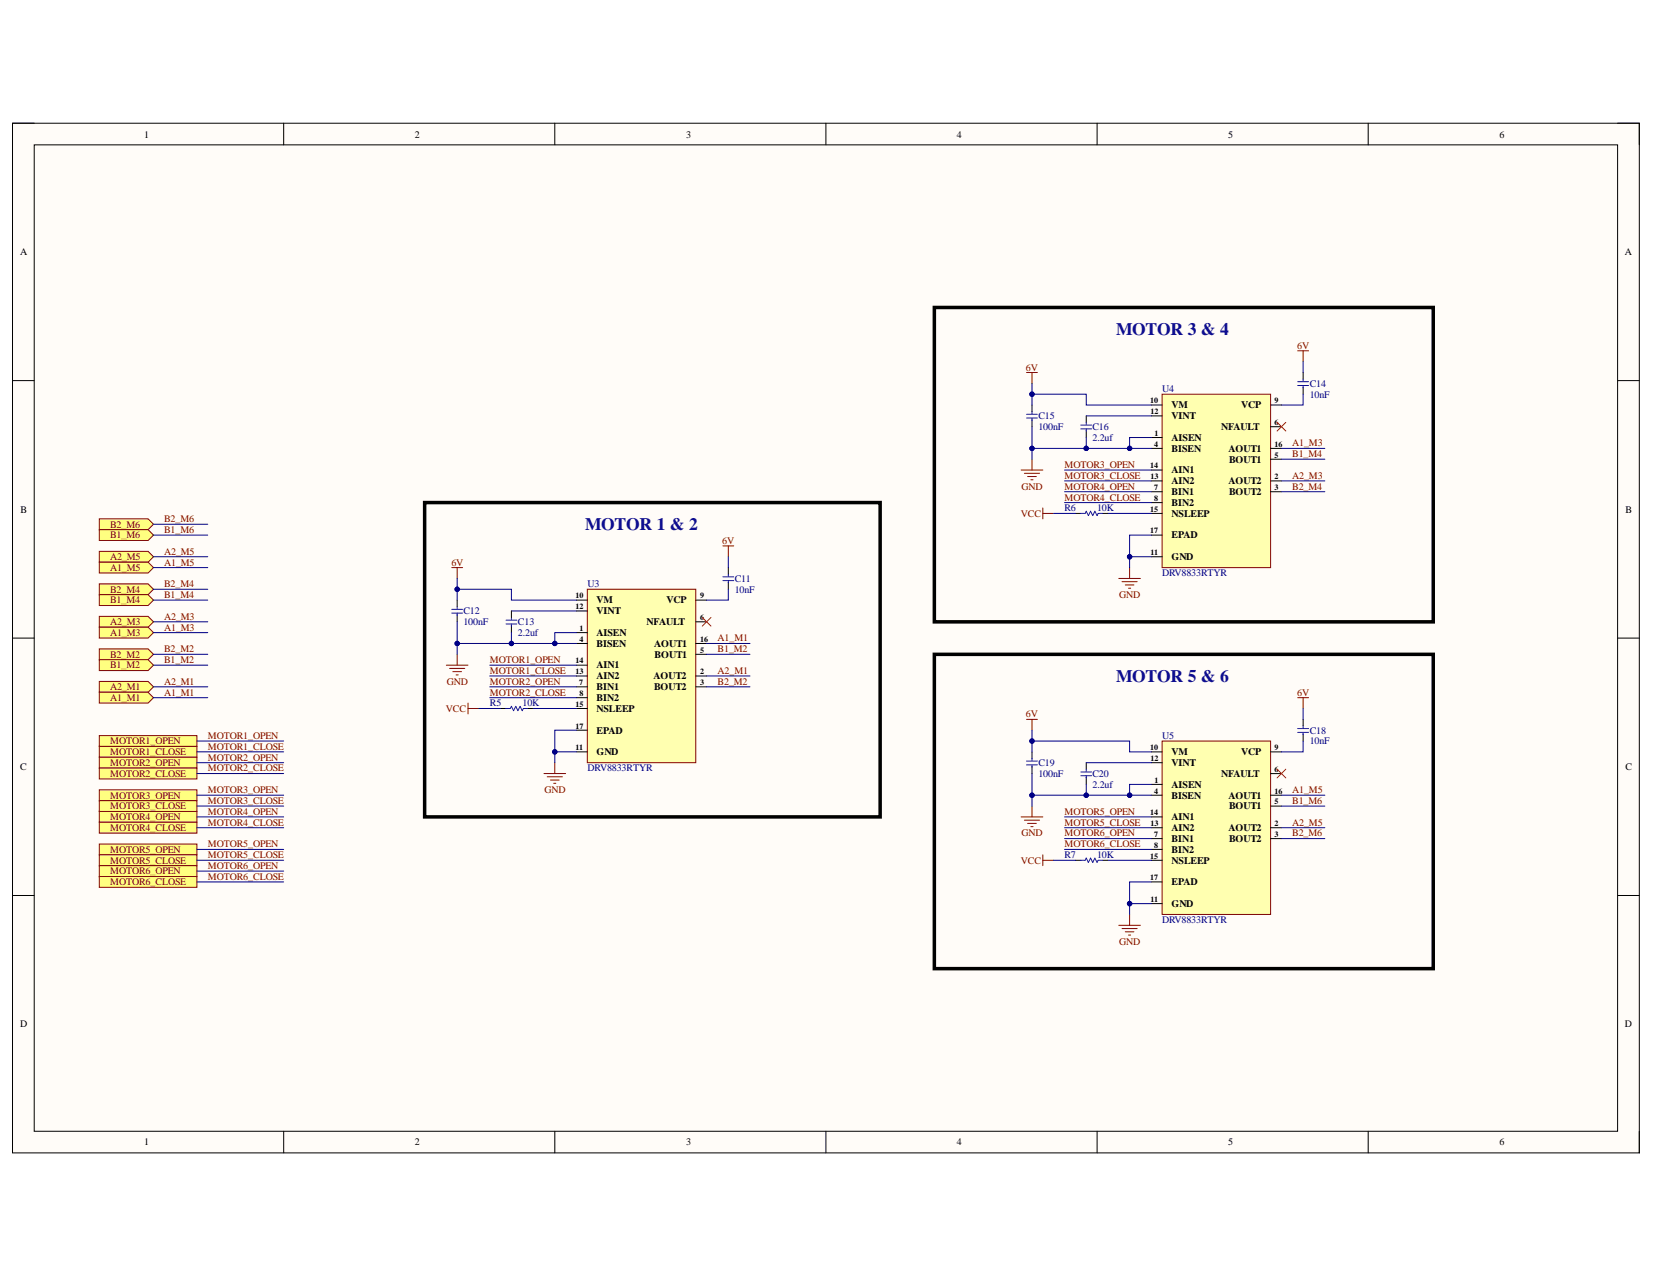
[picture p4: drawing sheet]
<svg xmlns="http://www.w3.org/2000/svg" width="279mm" height="216mm" viewBox="0 0 279 216" stroke-linecap="round" stroke-linejoin="round" font-family="sans-serif">
<path d="M2.1 20.8h275v174.1h-275z" fill-rule="evenodd" fill="#fffcf8"/>
<path d="M2.1 20.8h275v174.1h-275z" fill="none" stroke="#000" stroke-width=".17"/>
<path d="M5.8 24.5h267.6v166.8h-267.6z" fill-rule="evenodd" fill="#fffcf8"/>
<g fill="none" stroke="#000" stroke-width=".17">
<path d="M2.1 20.8h3.7M5.8 24.5h267.6v166.8h-267.6zM47.9 20.8v3.7M93.8 20.8v3.7M139.6 20.8v3.7M185.4 20.8v3.7M231.3 20.8v3.7M273.4 20.8h3.7v3.7M2.1 64.4h3.7M273.4 64.4h3.7M2.1 107.9h3.7M273.4 107.9h3.7"/>
<path d="M2.1 151.4h3.7M273.4 151.4h3.7M48 191.3v3.6M93.8 191.3v3.6M139.6 191.3v3.6M185.4 191.3v3.6M231.3 191.3v3.6M277.1 191.3v3.6"/>
</g>
<path d="M99.3 99.6h18.3v29.3h-18.3z" fill-rule="evenodd" fill="#ffffb0"/>
<g fill="none" stroke="#800000" stroke-width=".17">
<path d="M99.3 99.6h18.3v29.3h-18.3zM122.2 92.3h1.8M123.1 92.3v1.8M75.4 112.5h3.7M76 113h2.6M76.5 113.6h1.5M77.1 114.1h.4M77.3 110.6v1.9M79.1 118.9v1.8M79.1 119.8h1.8M91.9 130.8h3.7M92.5 131.3h2.6"/>
<path d="M93 131.9h1.5M93.6 132.4h.4M93.8 128.9v1.9"/>
</g>
<g fill="none" stroke="#000" stroke-width=".17">
<path d="M123.1 96v1.1M123.1 98.4v1.2M84.6 119.8h.9M86.4 103.3v1.1M86.4 105.8v1.2M89.2 119.8h.9M97.4 101.5h1.9M97.4 103.3h1.9M97.4 107h1.9M97.4 108.8h1.9M97.4 112.5h1.9M97.4 114.3h1.9"/>
<path d="M97.4 116.1h1.9M97.4 118h1.9M97.4 119.8h1.9M117.6 101.5h1.8M117.6 108.8h1.8M117.6 114.3h1.8M117.6 116.1h1.8M117.6 105.1h1.8M117.6 110.6h1.8M97.4 123.5h1.9M97.4 127.1h1.9"/>
</g>
<path d="M122.2 98.2h1.8M122.2 97.5h1.8M123.1 97.1v.3M123.1 98.2v.3M85.5 105.5h1.9M85.5 104.9h1.9M85.5 119.8h.8l.1-.4 .4 .8 .4-.8 .3 .8 .4-.8 .4 .8 .2-.4h.7M86.4 104.4v.4M86.4 105.5v.4" fill="none" stroke="#00f" stroke-width=".17"/>
<path d="M118.7 104.4l1.5 1.5M120.2 104.4l-1.5 1.5" fill="none" stroke="#f00" stroke-width=".17"/>
<path d="M16.8 87.7h8.2l.9 .9-.9 .9h-8.2z" fill-rule="evenodd" fill="#ffff80"/>
<path d="M16.8 87.7h8.2l.9 .9-.9 .9h-8.2z" fill="none" stroke="#800000" stroke-width=".17"/>
<path d="M16.8 89.5h8.2l.9 1-.9 .9h-8.2z" fill-rule="evenodd" fill="#ffff80"/>
<path d="M16.8 89.5h8.2l.9 1-.9 .9h-8.2z" fill="none" stroke="#800000" stroke-width=".17"/>
<path d="M16.8 93.2h8.2l.9 .9-.9 .9h-8.2z" fill-rule="evenodd" fill="#ffff80"/>
<path d="M16.8 93.2h8.2l.9 .9-.9 .9h-8.2z" fill="none" stroke="#800000" stroke-width=".17"/>
<path d="M16.8 95h8.2l.9 1-.9 .9h-8.2z" fill-rule="evenodd" fill="#ffff80"/>
<path d="M16.8 95h8.2l.9 1-.9 .9h-8.2z" fill="none" stroke="#800000" stroke-width=".17"/>
<path d="M16.8 98.7h8.2l.9 .9-.9 .9h-8.2z" fill-rule="evenodd" fill="#ffff80"/>
<path d="M16.8 98.7h8.2l.9 .9-.9 .9h-8.2z" fill="none" stroke="#800000" stroke-width=".17"/>
<path d="M16.8 100.5h8.2l.9 1-.9 .9h-8.2z" fill-rule="evenodd" fill="#ffff80"/>
<path d="M16.8 100.5h8.2l.9 1-.9 .9h-8.2z" fill="none" stroke="#800000" stroke-width=".17"/>
<path d="M16.8 104.2h8.2l.9 .9-.9 .9h-8.2z" fill-rule="evenodd" fill="#ffff80"/>
<path d="M16.8 104.2h8.2l.9 .9-.9 .9h-8.2z" fill="none" stroke="#800000" stroke-width=".17"/>
<path d="M16.8 106h8.2l.9 1-.9 .9h-8.2z" fill-rule="evenodd" fill="#ffff80"/>
<path d="M16.8 106h8.2l.9 1-.9 .9h-8.2z" fill="none" stroke="#800000" stroke-width=".17"/>
<path d="M16.8 109.7h8.2l.9 .9-.9 .9h-8.2z" fill-rule="evenodd" fill="#ffff80"/>
<path d="M16.8 109.7h8.2l.9 .9-.9 .9h-8.2z" fill="none" stroke="#800000" stroke-width=".17"/>
<path d="M16.8 111.5h8.2l.9 1-.9 .9h-8.2z" fill-rule="evenodd" fill="#ffff80"/>
<path d="M16.8 111.5h8.2l.9 1-.9 .9h-8.2z" fill="none" stroke="#800000" stroke-width=".17"/>
<path d="M16.8 115.2h8.2l.9 .9-.9 .9h-8.2z" fill-rule="evenodd" fill="#ffff80"/>
<path d="M16.8 115.2h8.2l.9 .9-.9 .9h-8.2z" fill="none" stroke="#800000" stroke-width=".17"/>
<path d="M16.8 117h8.2l.9 1-.9 .9h-8.2z" fill-rule="evenodd" fill="#ffff80"/>
<path d="M16.8 117h8.2l.9 1-.9 .9h-8.2z" fill="none" stroke="#800000" stroke-width=".17"/>
<path d="M196.4 66.6h18.4v29.4h-18.4z" fill-rule="evenodd" fill="#ffffb0"/>
<g fill="none" stroke="#800000" stroke-width=".17">
<path d="M219.3 59.3h1.9M220.3 59.3v1.8M172.6 79.5h3.7M174.4 77.6v1.9M196.4 66.6h18.4v29.4h-18.4zM173.1 80h2.6M173.7 80.6h1.5M174.2 81.1h.4M176.3 85.9v1.8M176.3 86.8h1.8M189.1 97.8h3.7M189.7 98.3h2.5"/>
<path d="M190.2 98.9h1.5M190.8 99.4h.3M190.9 96v1.8"/>
</g>
<g fill="none" stroke="#000" stroke-width=".17">
<path d="M183.6 70.3v1.1M183.6 72.8v1.2M194.6 68.5h1.8M194.6 70.3h1.8M194.6 74h1.8M194.6 75.8h1.8M194.6 79.5h1.8M214.8 68.5h1.8M214.8 75.8h1.8M214.8 72.1h1.8M214.8 77.6h1.8M220.3 63v1.1"/>
<path d="M220.3 65.5v1.1M181.8 86.8h.9M186.4 86.8h.9M194.6 81.3h1.8M194.6 83.1h1.8M194.6 85h1.8M194.6 86.8h1.8M194.6 90.5h1.8M194.6 94.1h1.8M214.8 81.3h1.8M214.8 83.1h1.8"/>
</g>
<path d="M182.7 72.5h1.8M182.7 71.9h1.8M183.6 71.4v.4M183.6 72.5v.4M219.3 65.2h1.9M219.3 64.5h1.9M220.3 64.1v.3M220.3 65.2v.3M182.7 86.8h.7l.2-.4 .4 .8 .3-.8 .4 .8 .4-.8 .3 .8 .2-.4h.8" fill="none" stroke="#00f" stroke-width=".17"/>
<path d="M215.9 71.4l1.4 1.5M217.3 71.4l-1.4 1.5" fill="none" stroke="#f00" stroke-width=".17"/>
<path d="M196.4 125.3h18.4v29.3h-18.4z" fill-rule="evenodd" fill="#ffffb0"/>
<g fill="none" stroke="#800000" stroke-width=".17">
<path d="M219.3 118h1.9M220.3 118v1.8M172.6 138.1h3.7M173.1 138.7h2.6M173.7 139.2h1.5M174.2 139.8h.4M174.4 136.3v1.8M196.4 125.3h18.4v29.3h-18.4zM176.3 144.5v1.9M176.3 145.4h1.8M189.1 156.4h3.7M189.7 157h2.5"/>
<path d="M190.2 157.5h1.5M190.8 158.1h.3M190.9 154.6v1.8"/>
</g>
<g fill="none" stroke="#000" stroke-width=".17">
<path d="M183.6 128.9v1.1M183.6 131.4v1.2M194.6 127.1h1.8M194.6 128.9h1.8M194.6 132.6h1.8M194.6 134.4h1.8M194.6 138.1h1.8M194.6 139.9h1.8M214.8 127.1h1.8M214.8 134.4h1.8M214.8 139.9h1.8M214.8 130.8h1.8"/>
<path d="M214.8 136.3h1.8M220.3 121.6v1.1M220.3 124.1v1.2M181.8 145.4h.9M186.4 145.4h.9M194.6 141.8h1.8M194.6 143.6h1.8M194.6 145.4h1.8M194.6 149.1h1.8M194.6 152.8h1.8M214.8 141.8h1.8"/>
</g>
<path d="M182.7 131.1h1.8M182.7 130.5h1.8M183.6 130v.4M183.6 131.1v.4M219.3 123.8h1.9M219.3 123.2h1.9M220.3 122.7v.4M220.3 123.8v.4M182.7 145.4h.7l.2-.3 .4 .7 .3-.7 .4 .7 .4-.7 .3 .7 .2-.4h.8" fill="none" stroke="#00f" stroke-width=".17"/>
<path d="M215.9 130l1.4 1.5M217.3 130l-1.4 1.5" fill="none" stroke="#f00" stroke-width=".17"/>
<path d="M157.9 52h84.4v53.1h-84.4zM71.8 85h77v53.1h-77zM157.9 110.6h84.4v53.2h-84.4z" fill="none" stroke="#000" stroke-width=".59"/>
<path d="M16.8 142.7h16.5v1.8h-16.5z" fill-rule="evenodd" fill="#ffff80"/>
<path d="M16.8 142.7h16.5v1.8h-16.5z" fill="none" stroke="#800000" stroke-width=".17"/>
<path d="M16.8 144.5h16.5v1.9h-16.5z" fill-rule="evenodd" fill="#ffff80"/>
<path d="M16.8 144.5h16.5v1.9h-16.5z" fill="none" stroke="#800000" stroke-width=".17"/>
<path d="M16.8 146.4h16.5v1.8h-16.5z" fill-rule="evenodd" fill="#ffff80"/>
<path d="M16.8 146.4h16.5v1.8h-16.5z" fill="none" stroke="#800000" stroke-width=".17"/>
<path d="M16.8 148.2h16.5v1.8h-16.5z" fill-rule="evenodd" fill="#ffff80"/>
<path d="M16.8 148.2h16.5v1.8h-16.5z" fill="none" stroke="#800000" stroke-width=".17"/>
<path d="M16.8 124.4h16.5v1.8h-16.5z" fill-rule="evenodd" fill="#ffff80"/>
<path d="M16.8 124.4h16.5v1.8h-16.5z" fill="none" stroke="#800000" stroke-width=".17"/>
<path d="M16.8 126.2h16.5v1.8h-16.5z" fill-rule="evenodd" fill="#ffff80"/>
<path d="M16.8 126.2h16.5v1.8h-16.5z" fill="none" stroke="#800000" stroke-width=".17"/>
<path d="M16.8 128h16.5v1.9h-16.5z" fill-rule="evenodd" fill="#ffff80"/>
<path d="M16.8 128h16.5v1.9h-16.5z" fill="none" stroke="#800000" stroke-width=".17"/>
<path d="M16.8 129.9h16.5v1.8h-16.5z" fill-rule="evenodd" fill="#ffff80"/>
<path d="M16.8 129.9h16.5v1.8h-16.5z" fill="none" stroke="#800000" stroke-width=".17"/>
<path d="M16.8 133.5h16.5v1.9h-16.5z" fill-rule="evenodd" fill="#ffff80"/>
<path d="M16.8 133.5h16.5v1.9h-16.5z" fill="none" stroke="#800000" stroke-width=".17"/>
<path d="M16.8 135.4h16.5v1.8h-16.5z" fill-rule="evenodd" fill="#ffff80"/>
<path d="M16.8 135.4h16.5v1.8h-16.5z" fill="none" stroke="#800000" stroke-width=".17"/>
<path d="M16.8 137.2h16.5v1.8h-16.5z" fill-rule="evenodd" fill="#ffff80"/>
<path d="M16.8 137.2h16.5v1.8h-16.5z" fill="none" stroke="#800000" stroke-width=".17"/>
<path d="M16.8 139h16.5v1.9h-16.5z" fill-rule="evenodd" fill="#ffff80"/>
<path d="M173.5 63h1.8M174.4 63v1.8M76.4 96h1.8M77.3 96v1.8M16.8 139h16.5v1.9h-16.5zM173.5 121.6h1.8M174.4 121.6v1.9" fill="none" stroke="#800000" stroke-width=".17"/>
<path d="M174.4 68.5v1.1M174.4 70.9v1.2M77.3 101.5v1.1M77.3 103.9v1.2M174.4 127.1v1.1M174.4 129.6v1.2" fill="none" stroke="#000" stroke-width=".17"/>
<path d="M173.5 70.7h1.8M173.5 70h1.8M174.4 69.6v.3M174.4 70.7v.3M76.4 103.7h1.8M76.4 103h1.8M77.3 102.6v.3M77.3 103.7v.3M173.5 129.3h1.8M173.5 128.7h1.8M174.4 128.2v.4M174.4 129.3v.4" fill="none" stroke="#00f" stroke-width=".17"/>
<path d="M123.1 99.6v1.9h-3.7M123.1 94.1v1.9M119.4 108.8h7.4M119.4 110.6h7.4M119.4 114.3h7.4M119.4 116.1h7.4M93.8 127.1h3.6" fill="none" stroke="#000080" stroke-width=".17"/>
<circle cx="93.8" cy="127.1" r=".37" fill="#000080"/>
<g fill="none" stroke="#000080" stroke-width=".17">
<path d="M97.4 107h-3.6v1.8h3.6"/>
<circle cx="93.8" cy="127.1" r=".37"/>
</g>
<circle cx="93.8" cy="108.8" r=".36" fill="#000080"/>
<g fill="none" stroke="#000080" stroke-width=".17">
<path d="M86.4 103.3h11M86.4 107v1.8"/>
<circle cx="93.8" cy="108.8" r=".36"/>
</g>
<circle cx="86.4" cy="108.8" r=".36" fill="#000080"/>
<g fill="none" stroke="#000080" stroke-width=".17">
<path d="M77.3 101.5v-1.9h9.1v1.9h11"/>
<circle cx="86.4" cy="108.8" r=".36"/>
</g>
<circle cx="77.3" cy="99.6" r=".37" fill="#000080"/>
<g fill="none" stroke="#000080" stroke-width=".17">
<path d="M77.3 108.8v1.8"/>
<circle cx="77.3" cy="99.6" r=".37"/>
</g>
<circle cx="77.3" cy="108.8" r=".37" fill="#000080"/>
<g fill="none" stroke="#000080" stroke-width=".17">
<path d="M216.6 75.8h7.3M216.6 77.6h7.3M220.3 66.6v1.9h-3.7M220.3 61.1v1.9M25.9 88.6h9.2M190.9 94.1h3.7M216.6 81.3h7.3M216.6 83.1h7.3M25.9 118h9.2M80.9 119.8h3.7M82.8 112.5h14.6M82.8 114.3h14.6"/>
<path d="M82.8 116.1h14.6M82.8 118h14.6M90.1 119.8h7.3"/>
<circle cx="77.3" cy="108.8" r=".37"/>
</g>
<circle cx="190.9" cy="94.1" r=".37" fill="#000080"/>
<g fill="none" stroke="#000080" stroke-width=".17">
<path d="M194.6 74h-3.7v1.8h3.7"/>
<circle cx="190.9" cy="94.1" r=".37"/>
</g>
<circle cx="190.9" cy="75.8" r=".37" fill="#000080"/>
<g fill="none" stroke="#000080" stroke-width=".17">
<path d="M183.6 70.3h11M183.6 74v1.8"/>
<circle cx="190.9" cy="75.8" r=".37"/>
</g>
<circle cx="183.6" cy="75.8" r=".37" fill="#000080"/>
<g fill="none" stroke="#000080" stroke-width=".17">
<path d="M174.4 75.8v1.8"/>
<circle cx="183.6" cy="75.8" r=".37"/>
</g>
<circle cx="174.4" cy="75.8" r=".37" fill="#000080"/>
<g fill="none" stroke="#000080" stroke-width=".17">
<path d="M179.9 79.5h14.7M178.1 86.8h3.7M179.9 81.3h14.7M179.9 83.1h14.7M179.9 85h14.7M187.3 86.8h7.3M220.3 119.8v1.8M216.6 134.4h7.3M216.6 136.3h7.3M216.6 139.9h7.3M220.3 125.3v1.8h-3.7M190.9 152.8h3.7"/>
<path d="M216.6 141.8h7.3"/>
<circle cx="174.4" cy="75.8" r=".37"/>
</g>
<circle cx="190.9" cy="152.8" r=".37" fill="#000080"/>
<g fill="none" stroke="#000080" stroke-width=".17">
<path d="M194.6 132.6h-3.7v1.8h3.7"/>
<circle cx="190.9" cy="152.8" r=".37"/>
</g>
<circle cx="190.9" cy="134.5" r=".37" fill="#000080"/>
<g fill="none" stroke="#000080" stroke-width=".17">
<path d="M183.6 128.9h11M183.6 132.6v1.8"/>
<circle cx="190.9" cy="134.5" r=".37"/>
</g>
<circle cx="183.6" cy="134.5" r=".37" fill="#000080"/>
<g fill="none" stroke="#000080" stroke-width=".17">
<path d="M174.4 127.1v-1.8h16.5v1.8h3.7"/>
<circle cx="183.6" cy="134.5" r=".37"/>
</g>
<circle cx="174.4" cy="125.3" r=".37" fill="#000080"/>
<g fill="none" stroke="#000080" stroke-width=".17">
<path d="M174.4 134.4v1.9"/>
<circle cx="174.4" cy="125.3" r=".37"/>
</g>
<circle cx="174.4" cy="134.5" r=".37" fill="#000080"/>
<g fill="none" stroke="#000080" stroke-width=".17">
<path d="M174.4 130.8v3.6h16.5M179.9 138.1h14.7M179.9 139.9h14.7M178.1 145.4h3.7M179.9 141.8h14.7M179.9 143.6h14.7M187.3 145.4h7.3"/>
<circle cx="174.4" cy="134.5" r=".37"/>
</g>
<circle cx="174.4" cy="134.5" r=".37" fill="#000080"/>
<circle cx="174.4" cy="134.5" r=".37" fill="none" stroke="#000080" stroke-width=".17"/>
<circle cx="183.6" cy="134.5" r=".37" fill="#000080"/>
<circle cx="183.6" cy="134.5" r=".37" fill="none" stroke="#000080" stroke-width=".17"/>
<circle cx="190.9" cy="134.5" r=".37" fill="#000080"/>
<g fill="none" stroke="#000080" stroke-width=".17">
<path d="M194.6 149.1h-3.7v5.5"/>
<circle cx="190.9" cy="134.5" r=".37"/>
</g>
<circle cx="190.9" cy="152.8" r=".37" fill="#000080"/>
<g fill="none" stroke="#000080" stroke-width=".17">
<path d="M174.4 72.1v3.7h16.5"/>
<circle cx="190.9" cy="152.8" r=".37"/>
</g>
<circle cx="174.4" cy="75.8" r=".37" fill="#000080"/>
<circle cx="174.4" cy="75.8" r=".37" fill="none" stroke="#000080" stroke-width=".17"/>
<circle cx="183.6" cy="75.8" r=".37" fill="#000080"/>
<circle cx="183.6" cy="75.8" r=".37" fill="none" stroke="#000080" stroke-width=".17"/>
<circle cx="190.9" cy="75.8" r=".37" fill="#000080"/>
<g fill="none" stroke="#000080" stroke-width=".17">
<path d="M194.6 90.5h-3.7v5.5"/>
<circle cx="190.9" cy="75.8" r=".37"/>
</g>
<circle cx="190.9" cy="94.1" r=".37" fill="#000080"/>
<g fill="none" stroke="#000080" stroke-width=".17">
<path d="M25.9 90.5h9.2M25.9 94.1h9.2M25.9 96h9.2M25.9 99.6h9.2M25.9 101.5h9.2M25.9 105.1h9.2M25.9 107h9.2M25.9 112.5h9.2M25.9 110.6h9.2M25.9 116.1h9.2M77.3 105.1v3.7h16.5"/>
<circle cx="190.9" cy="94.1" r=".37"/>
</g>
<circle cx="77.3" cy="108.8" r=".37" fill="#000080"/>
<circle cx="77.3" cy="108.8" r=".37" fill="none" stroke="#000080" stroke-width=".17"/>
<circle cx="86.4" cy="108.8" r=".36" fill="#000080"/>
<circle cx="86.4" cy="108.8" r=".36" fill="none" stroke="#000080" stroke-width=".17"/>
<circle cx="93.8" cy="108.8" r=".36" fill="#000080"/>
<g fill="none" stroke="#000080" stroke-width=".17">
<path d="M97.4 123.5h-3.6v5.4"/>
<circle cx="93.8" cy="108.8" r=".36"/>
</g>
<circle cx="93.8" cy="127.1" r=".37" fill="#000080"/>
<g fill="none" stroke="#000080" stroke-width=".17">
<path d="M77.3 97.8v1.8M33.3 125.3h14.6M33.3 127.1h14.6M33.3 128.9h14.6M33.3 130.8h14.6M33.3 134.4h14.6M33.3 136.3h14.6M33.3 138.1h14.6M33.3 139.9h14.6M33.3 143.6h14.6M33.3 145.4h14.6M33.3 147.3h14.6"/>
<path d="M33.3 149.1h14.6"/>
<circle cx="93.8" cy="127.1" r=".37"/>
</g>
<circle cx="77.3" cy="99.6" r=".37" fill="#000080"/>
<g fill="none" stroke="#000080" stroke-width=".17">
<path d="M174.4 64.8v1.8"/>
<circle cx="77.3" cy="99.6" r=".37"/>
</g>
<circle cx="174.4" cy="66.6" r=".37" fill="#000080"/>
<g fill="none" stroke="#000080" stroke-width=".17">
<path d="M174.4 68.5v-1.9h9.2v1.9h11"/>
<circle cx="174.4" cy="66.6" r=".37"/>
</g>
<circle cx="174.4" cy="66.6" r=".37" fill="#000080"/>
<g fill="none" stroke="#000080" stroke-width=".17">
<path d="M174.4 123.5v1.8"/>
<circle cx="174.4" cy="66.6" r=".37"/>
</g>
<circle cx="174.4" cy="125.3" r=".37" fill="#000080"/>
<circle cx="174.4" cy="125.3" r=".37" fill="none" stroke="#000080" stroke-width=".17"/>
<g font-size="3" fill="#0b0b8e">
<text x="188.6" y="56.7">MOTOR 3 &amp; 4</text>
<text x="98.9" y="89.6">MOTOR 1 &amp; 2</text>
<text x="188.6" y="115.3">MOTOR 5 &amp; 6</text>
</g>
<g font-size="1.7">
<text x="24.4" y="23.3">1</text>
<text x="70.1" y="23.3">2</text>
<text x="116" y="23.3">3</text>
<text x="161.7" y="23.3">4</text>
<text x="207.6" y="23.3">5</text>
<text x="253.4" y="23.3">6</text>
<text x="3.4" y="43.1">A</text>
<text x="274.7" y="43.1">A</text>
<text x="198" y="69">VM</text>
<text x="198" y="70.9">VINT</text>
<text x="209.8" y="69">VCP</text>
<text x="198" y="74.5">AISEN</text>
<text x="198" y="76.4">BISEN</text>
<text x="206.4" y="72.7">NFAULT</text>
<text x="207.7" y="76.4">AOUT1</text>
<text x="198" y="80">AIN1</text>
<text x="198" y="81.9">AIN2</text>
<text x="198" y="83.7">BIN1</text>
<text x="207.7" y="81.9">AOUT2</text>
<text x="207.8" y="78.2">BOUT1</text>
<text x="207.8" y="83.7">BOUT2</text>
<text x="3.5" y="86.7">B</text>
<text x="198" y="85.5">BIN2</text>
<text x="198" y="87.4">NSLEEP</text>
<text x="274.7" y="86.7">B</text>
<text x="198" y="91">EPAD</text>
<text x="198" y="94.7">GND</text>
<text x="100.8" y="102">VM</text>
<text x="112.7" y="102">VCP</text>
<text x="100.8" y="103.8">VINT</text>
<text x="100.8" y="107.5">AISEN</text>
<text x="109.3" y="105.7">NFAULT</text>
<text x="100.8" y="109.3">BISEN</text>
<text x="100.8" y="113">AIN1</text>
<text x="110.6" y="109.3">AOUT1</text>
<text x="110.6" y="111.2">BOUT1</text>
<text x="100.8" y="114.8">AIN2</text>
<text x="100.8" y="116.7">BIN1</text>
<text x="100.8" y="118.5">BIN2</text>
<text x="110.5" y="114.8">AOUT2</text>
<text x="110.6" y="116.7">BOUT2</text>
<text x="100.8" y="120.3">NSLEEP</text>
<text x="100.8" y="124.1">EPAD</text>
<text x="3.4" y="130.2">C</text>
<text x="100.8" y="127.7">GND</text>
<text x="198" y="127.7">VM</text>
<text x="198" y="129.6">VINT</text>
<text x="206.4" y="131.3">NFAULT</text>
<text x="209.8" y="127.7">VCP</text>
<text x="274.7" y="130.2">C</text>
<text x="198" y="133.2">AISEN</text>
<text x="198" y="135">BISEN</text>
<text x="207.7" y="135">AOUT1</text>
<text x="207.8" y="136.8">BOUT1</text>
<text x="198" y="138.7">AIN1</text>
<text x="198" y="140.5">AIN2</text>
<text x="198" y="142.3">BIN1</text>
<text x="207.7" y="140.5">AOUT2</text>
<text x="207.8" y="142.3">BOUT2</text>
<text x="198" y="144.2">BIN2</text>
<text x="198" y="146">NSLEEP</text>
<text x="198" y="149.7">EPAD</text>
<text x="198" y="153.3">GND</text>
<text x="3.4" y="173.7">D</text>
<text x="274.7" y="173.7">D</text>
<text x="24.4" y="193.7">1</text>
<text x="70.1" y="193.7">2</text>
<text x="116" y="193.7">3</text>
<text x="161.7" y="193.7">4</text>
<text x="207.6" y="193.7">5</text>
<text x="253.4" y="193.7">6</text>
</g>
<g font-size="1.7" fill="#800000">
<text x="219.3" y="58.9">6V</text>
<text x="173.4" y="62.7">6V</text>
<text x="218.4" y="75.4">A1_M3</text>
<text x="218.4" y="77.3">B1_M4</text>
<text x="172.6" y="82.8">GND</text>
<text x="179.9" y="79.2">MOTOR3_OPEN</text>
<text x="179.9" y="80.9">MOTOR3_CLOSE</text>
<text x="179.9" y="82.8">MOTOR4_OPEN</text>
<text x="218.4" y="80.9">A2_M3</text>
<text x="218.4" y="82.8">B2_M4</text>
<text x="18.6" y="89.2">B2_M6</text>
<text x="27.7" y="88.3">B2_M6</text>
<text x="172.6" y="87.4">VCC</text>
<text x="179.9" y="84.6">MOTOR4_CLOSE</text>
<text x="18.6" y="91">B1_M6</text>
<text x="18.6" y="94.7">A2_M5</text>
<text x="27.7" y="90.1">B1_M6</text>
<text x="27.7" y="93.8">A2_M5</text>
<text x="27.7" y="95.6">A1_M5</text>
<text x="76.3" y="95.6">6V</text>
<text x="122.1" y="91.9">6V</text>
<text x="18.6" y="96.5">A1_M5</text>
<text x="18.6" y="100.2">B2_M4</text>
<text x="18.6" y="102">B1_M4</text>
<text x="27.7" y="99.3">B2_M4</text>
<text x="27.7" y="101.1">B1_M4</text>
<text x="189.1" y="101.1">GND</text>
<text x="18.6" y="105.7">A2_M3</text>
<text x="18.6" y="107.5">A1_M3</text>
<text x="27.7" y="104.8">A2_M3</text>
<text x="27.7" y="106.6">A1_M3</text>
<text x="18.6" y="111.2">B2_M2</text>
<text x="18.6" y="113">B1_M2</text>
<text x="27.7" y="110.3">B2_M2</text>
<text x="27.7" y="112.1">B1_M2</text>
<text x="82.8" y="112.1">MOTOR1_OPEN</text>
<text x="82.8" y="113.9">MOTOR1_CLOSE</text>
<text x="121.3" y="108.4">A1_M1</text>
<text x="121.3" y="110.3">B1_M2</text>
<text x="121.3" y="113.9">A2_M1</text>
<text x="18.6" y="116.7">A2_M1</text>
<text x="18.6" y="118.5">A1_M1</text>
<text x="27.7" y="115.8">A2_M1</text>
<text x="27.7" y="117.6">A1_M1</text>
<text x="75.5" y="115.8">GND</text>
<text x="82.8" y="115.8">MOTOR2_OPEN</text>
<text x="82.8" y="117.6">MOTOR2_CLOSE</text>
<text x="121.3" y="115.8">B2_M2</text>
<text x="219.3" y="117.6">6V</text>
<text x="18.6" y="125.8">MOTOR1_OPEN</text>
<text x="35.1" y="124.9">MOTOR1_OPEN</text>
<text x="75.4" y="120.3">VCC</text>
<text x="173.4" y="121.3">6V</text>
<text x="18.6" y="127.7">MOTOR1_CLOSE</text>
<text x="18.6" y="129.6">MOTOR2_OPEN</text>
<text x="18.6" y="131.3">MOTOR2_CLOSE</text>
<text x="35.1" y="126.8">MOTOR1_CLOSE</text>
<text x="35.1" y="128.6">MOTOR2_OPEN</text>
<text x="35.1" y="130.4">MOTOR2_CLOSE</text>
<text x="18.6" y="135">MOTOR3_OPEN</text>
<text x="18.6" y="136.8">MOTOR3_CLOSE</text>
<text x="35.1" y="134.1">MOTOR3_OPEN</text>
<text x="35.1" y="135.9">MOTOR3_CLOSE</text>
<text x="35.1" y="137.8">MOTOR4_OPEN</text>
<text x="92" y="134.1">GND</text>
<text x="179.9" y="137.8">MOTOR5_OPEN</text>
<text x="218.4" y="134.1">A1_M5</text>
<text x="218.4" y="135.9">B1_M6</text>
<text x="18.6" y="138.7">MOTOR4_OPEN</text>
<text x="18.6" y="140.5">MOTOR4_CLOSE</text>
<text x="35.1" y="143.3">MOTOR5_OPEN</text>
<text x="35.1" y="139.6">MOTOR4_CLOSE</text>
<text x="172.6" y="141.4">GND</text>
<text x="179.9" y="139.6">MOTOR5_CLOSE</text>
<text x="179.9" y="141.4">MOTOR6_OPEN</text>
<text x="179.9" y="143.3">MOTOR6_CLOSE</text>
<text x="218.4" y="139.6">A2_M5</text>
<text x="218.4" y="141.4">B2_M6</text>
<text x="18.6" y="144.2">MOTOR5_OPEN</text>
<text x="18.6" y="146">MOTOR5_CLOSE</text>
<text x="18.6" y="147.8">MOTOR6_OPEN</text>
<text x="18.6" y="149.7">MOTOR6_CLOSE</text>
<text x="35.1" y="145.1">MOTOR5_CLOSE</text>
<text x="35.1" y="146.9">MOTOR6_OPEN</text>
<text x="35.1" y="148.7">MOTOR6_CLOSE</text>
<text x="172.6" y="146">VCC</text>
<text x="189.1" y="159.7">GND</text>
</g>
<g font-size="1.7" fill="#000080">
<text x="221.4" y="65.4">C14</text>
<text x="175.5" y="70.9">C15</text>
<text x="196.4" y="66.3">U4</text>
<text x="221.4" y="67.2">10nF</text>
<text x="175.5" y="72.7">100nF</text>
<text x="184.7" y="72.7">C16</text>
<text x="184.7" y="74.5">2.2uf</text>
<text x="179.9" y="86.4">R6</text>
<text x="185.4" y="86.4">10K</text>
<text x="99.3" y="99.3">U3</text>
<text x="124.2" y="98.3">C11</text>
<text x="124.2" y="100.2">10nF</text>
<text x="196.4" y="97.4">DRV8833RTYR</text>
<text x="78.3" y="103.8">C12</text>
<text x="78.3" y="105.7">100nF</text>
<text x="87.6" y="105.7">C13</text>
<text x="87.6" y="107.5">2.2uf</text>
<text x="82.8" y="119.4">R5</text>
<text x="88.3" y="119.4">10K</text>
<text x="196.4" y="124.9">U5</text>
<text x="221.4" y="124.1">C18</text>
<text x="221.4" y="125.8">10nF</text>
<text x="99.3" y="130.4">DRV8833RTYR</text>
<text x="175.5" y="129.6">C19</text>
<text x="175.5" y="131.3">100nF</text>
<text x="184.7" y="131.3">C20</text>
<text x="184.7" y="133.2">2.2uf</text>
<text x="179.9" y="145.1">R7</text>
<text x="185.4" y="145.1">10K</text>
<text x="196.4" y="156.1">DRV8833RTYR</text>
</g>
<g font-size="1.4">
<text x="194.4" y="68.2">10</text>
<text x="194.5" y="70">12</text>
<text x="215.5" y="68.2">9</text>
<text x="215.5" y="71.9">6</text>
<text x="195.1" y="75.5">4</text>
<text x="195.1" y="73.7">1</text>
<text x="215.5" y="75.5">16</text>
<text x="215.5" y="77.4">5</text>
<text x="194.4" y="79.2">14</text>
<text x="194.5" y="81">13</text>
<text x="195.1" y="82.9">7</text>
<text x="215.5" y="81">2</text>
<text x="215.5" y="82.9">3</text>
<text x="194.4" y="86.5">15</text>
<text x="195.1" y="84.6">8</text>
<text x="194.4" y="90.1">17</text>
<text x="194.5" y="93.9">11</text>
<text x="97.3" y="101.1">10</text>
<text x="118.3" y="101.1">9</text>
<text x="97.3" y="103">12</text>
<text x="98" y="106.6">1</text>
<text x="118.3" y="104.9">6</text>
<text x="97.3" y="112.1">14</text>
<text x="97.3" y="114">13</text>
<text x="98" y="108.5">4</text>
<text x="118.3" y="108.5">16</text>
<text x="118.3" y="110.4">5</text>
<text x="118.3" y="114">2</text>
<text x="97.3" y="119.5">15</text>
<text x="97.9" y="115.9">7</text>
<text x="98" y="117.7">8</text>
<text x="118.3" y="115.9">3</text>
<text x="97.3" y="123.2">17</text>
<text x="97.3" y="126.8">11</text>
<text x="194.4" y="126.8">10</text>
<text x="194.5" y="128.7">12</text>
<text x="215.5" y="126.8">9</text>
<text x="215.5" y="130.5">6</text>
<text x="194.4" y="137.8">14</text>
<text x="195.1" y="134.2">4</text>
<text x="195.1" y="132.3">1</text>
<text x="215.5" y="134.2">16</text>
<text x="215.5" y="136">5</text>
<text x="194.5" y="139.7">13</text>
<text x="195.1" y="141.5">7</text>
<text x="195.1" y="143.3">8</text>
<text x="215.5" y="139.7">2</text>
<text x="215.5" y="141.5">3</text>
<text x="194.4" y="145.2">15</text>
<text x="194.4" y="148.8">17</text>
<text x="194.5" y="152.5">11</text>
</g>
</svg>
